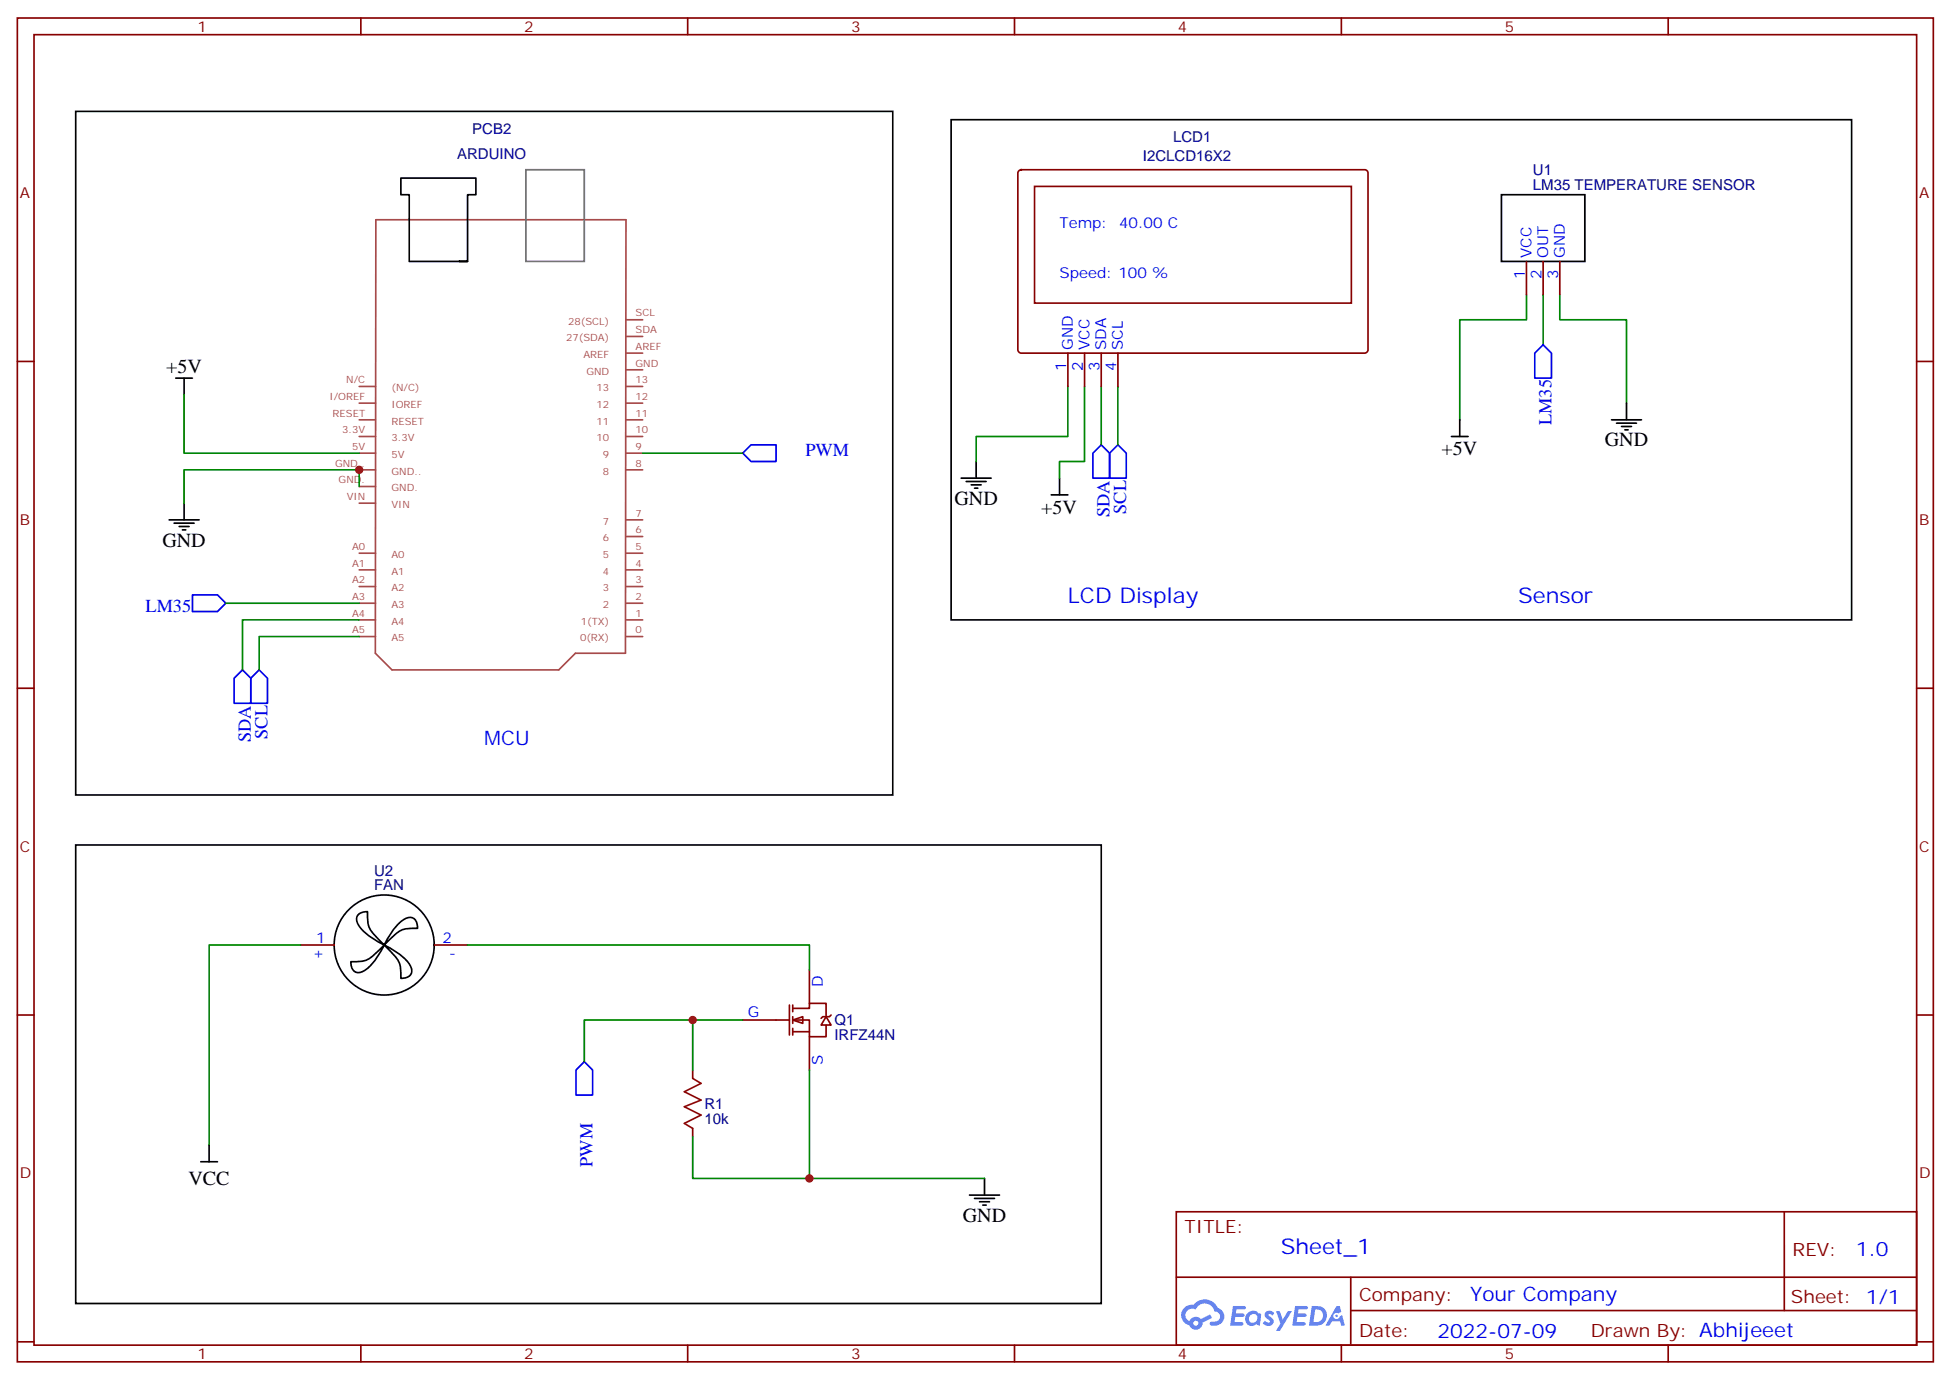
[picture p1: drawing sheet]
<svg xmlns="http://www.w3.org/2000/svg" width="413mm" height="292mm" viewBox="0 0 413 292" stroke-linecap="round" stroke-linejoin="round" font-family="sans-serif">
<g fill="none" stroke="#870000" stroke-width=".35">
<path d="M3.7 3.8h405.3v284.3h-405.3zM7.2 7.3h398.3v277.3h-398.3zM76.3 3.8v3.5M145.5 3.8v3.5M214.6 3.8v3.5M283.8 3.8v3.5M352.9 3.8v3.5M3.7 76.5h3.5M405.5 76.5h3.5M3.7 145.6h3.5M405.5 145.6h3.5M3.7 214.8h3.5"/>
<path d="M405.5 214.8h3.5M248.8 256.4h156.7v28.2h-156.7zM377.5 256.4v20.9M248.9 270.2h156.5M285.8 277.3h119.6M285.8 270.2v14.2M3.7 283.9h3.5M76.3 284.6v3.5M145.5 284.6v3.5M214.6 284.6v3.5M283.8 284.6v3.5M352.9 284.6v3.5"/>
<path d="M405.5 283.9h3.5"/>
</g>
<g fill="#5487ff">
<path d="M267.8 277.6a1.22 1.22 0 0 1 1.8 .2l-.4 .6a.47 .47 0 0 0-.4-.4 .47 .47 0 0 0-.5 .2l.1 .1a1.55 1.55 0 0 1 1 1.5 1.34 1.34 0 0 1-2.3 .2l.5-.6 .7 .5a.29 .29 0 0 0 .4-.3 .29 .29 0 0 0-.3-.3 1.04 1.04 0 0 1-.6-1.7z"/>
<path d="M260.8 276.3h2.1a.43 .43 0 0 1 .5 .1 .43 .43 0 0 1 .1 .5l-.3 .2h-1.6l-.2 .8h1.6a.37 .37 0 0 1 .3 .4 .37 .37 0 0 1-.4 .4h-1.6l-.1 1.1h1.3a.43 .43 0 0 1 .4 0 .43 .43 0 0 1 .1 .5l-.3 .2h-2.5z"/>
<path d="M274 276.3h2.1a.43 .43 0 0 1 .5 .1 .43 .43 0 0 1 .1 .5l-.4 .2h-1.6l-.1 .8h1.5a.37 .37 0 0 1 .3 .4 .37 .37 0 0 1-.3 .4h-1.6l-.2 1.1h1.3a.43 .43 0 0 1 .5 0 .43 .43 0 0 1 .1 .5l-.3 .2h-2.5z"/>
<path d="M282.7 276.3h.7l.4 1.3-.6 .3a.69 .69 0 0 0-1.1 .3 .69 .69 0 0 0 .5 .9 .69 .69 0 0 0 .9-.6l.4-.2 .6 2.2h-.8l-.2-.9h-1.7l-.5 .9h-.9z"/>
<path d="M270 277.4h.7l.7 1.8 1.1-1.8h.8l-2.5 4.2h-.9l1-1.5z"/>
<path d="M277.5 276.3l-.6 4.2h1.4a2.11 2.11 0 0 0 2.4-2.1 2.11 2.11 0 0 0-2.5-2.1zM278.2 277.1a1.39 1.39 0 0 1 1.7 1.4 1.39 1.39 0 0 1-1.8 1.3h-.2z"/>
<path d="M263.8 277.9a1.47 1.47 0 0 0-.1 2.1 1.47 1.47 0 0 0 2.1 .2l.7 .3 .3-2.3-.1-.3h-.5a1.49 1.49 0 0 0-2.4 0zM264.5 278.3a.92 .92 0 0 1 1.5 .5 .92 .92 0 0 1-1.2 1.1 .9 .9 0 0 1-.3-1.6z"/>
<path d="M250.6 276.7a2.18 2.18 0 0 0 1 3.7 1.44 1.44 0 0 0 1.7 .9 1.44 1.44 0 0 0 1.1-1.4l2-1.1-.4-.7-1.9 1a1.47 1.47 0 0 0-2.5 .4 1.39 1.39 0 0 1-.6-1.9 1.39 1.39 0 0 1 2-.5 2.08 2.08 0 0 1 2.1-1.3 2.08 2.08 0 0 1 1.8 1.7 1.07 1.07 0 0 1 1.2 1 1.07 1.07 0 0 1-1 1.1h-.6a.43 .43 0 0 0-.6 .4 .43 .43 0 0 0 .4 .5 2 2 0 0 0 2.5-1 2 2 0 0 0-.7-2.6l-.5-.2a2.98 2.98 0 0 0-5.1-.6l-1 .1zM252.4 280a.55 .55 0 0 1 1.1 0 .55 .55 0 0 1-1.1 0z"/>
<circle cx="282.8" cy="278.4" r=".26"/>
</g>
<g fill="none" stroke="#a64a4a" stroke-width=".35">
<path d="M79.5 46.5h52.9l-.1 91.7h-10.6l-3.5 3.5h-35.3l-3.5-3.5zM132.5 71.2h3.5M132.5 67.7h3.5M132.5 74.7h3.5M132.5 78.2h3.5M76 81.8h3.5M76 92.4h3.5M76 95.9h3.5M76 99.4h3.5M76 85.3h3.5M76 88.8h3.5M132.5 81.8h3.5"/>
<path d="M132.5 92.4h3.5M132.5 95.9h3.5M132.5 99.4h3.5M132.5 85.3h3.5M132.5 88.8h3.5M76 117.1h3.5M76 102.9h3.5M76 106.5h3.5M132.5 110h3.5M132.5 117.1h3.5M132.5 113.5h3.5M76 134.7h3.5"/>
<path d="M76 131.2h3.5M76 127.6h3.5M76 120.6h3.5M76 124.1h3.5M132.5 134.7h3.5M132.5 131.2h3.5M132.5 127.6h3.5M132.5 120.6h3.5M132.5 124.1h3.5"/>
</g>
<path d="M111.3 35.9h12.3v19.4h-12.3z" fill="none" stroke="#666" stroke-width=".35"/>
<path d="M201.2 25.3h190.5v105.9h-190.5zM97.2 55.3h-10.6v-14.1h-1.8v-3.5h15.9v3.5h-1.8v14.1h-1.7h1.7M317.6 41.2h17.7v14.1h-17.7zM307.1 92.4h3.5M308.8 88.8v3.6M340.9 88.8h6.4M342 89.5h4.2M343 90.2h2.2M343.7 90.9h.8M344.1 85.3v3.5" fill="none" stroke="#000" stroke-width=".35"/>
<path d="M322.9 62.4v5.3h-14.1v21.1M326.5 62.4v10.6M330 62.4v5.3h14.1v17.6" fill="none" stroke="#008700" stroke-width=".35"/>
<path d="M326.5 73l1.7 1.7v5.3h-3.5v-5.3z" fill="none" stroke="#00f" stroke-width=".35"/>
<path d="M322.9 55.3v7.1M326.5 55.3v7.1M330 55.3v7.1" fill="none" stroke="#870000" stroke-width=".35"/>
<g fill="#fff" stroke="#870000" stroke-width=".35">
<path d="M167.7 215.8l2.1-.7v1.4z"/>
<path d="M174.8 215.1l1 1.8h-2.1z"/>
</g>
<g fill="none" stroke="#870000" stroke-width=".35">
<path d="M215.6 36.1l.4-.2h72.7a.71 .71 0 0 1 .7 .7v37.4a.76 .76 0 0 1-.7 .7h-72.7a.76 .76 0 0 1-.7-.7v-37.4zM218.9 39.4h67v24.7h-67zM225.9 74.7v7.1M229.4 74.7v7.1M233 74.7v7.1M236.5 74.7v7.1M63.6 200h7.1M91.9 200h7M157.1 215.8h9.9M167 212.7v6.3M167.7 213.4h3.5v-1.1h3.6v2.8M167.7 215.8h3.5v3.6h3.6v-2.5"/>
<path d="M167.7 218.3h3.5M167.7 212.7v1.4M167.7 215.1v1.4M167.7 217.6v1.4M171.2 205.2v7.1M171.2 219.4v7M175.8 214.8l-.3 .3h-1.4l-.4 .4M146.5 226.4v1.8M146.5 238.8v1.7"/>
</g>
<g fill="none" stroke="#000" stroke-width=".35">
<path d="M16 23.6h172.9v144.6h-172.9zM37.2 80h3.5M38.9 80v3.5M206.5 97.6v3.6M35.8 110h6.3M36.8 110.7h4.3M37.9 111.4h2.1M38.6 112.1h.7M38.9 106.5v3.5M203.3 101.2h6.4M204.4 101.9h4.2M205.5 102.6h2.1"/>
<path d="M206.2 103.3h.7M222.4 104.7h3.5M224.2 101.2v3.5M16 178.8h217v97h-217zM75.8 193.5l1.1-.5 .9-.1v1.1a4.8 4.8 0 0 0 1.6 4l1.9 2a14.1 14.1 0 0 1-5.4-4.2 1.77 1.77 0 0 1-.1-2.3zM81.3 200a14.1 14.1 0 0 1 5.4 4.1 1.65 1.65 0 0 1 .4 1.8 1.65 1.65 0 0 1-1.5 1l-.8 .1v-1a4.8 4.8 0 0 0-1.7-4.1zM84.7 195.1a2.35 2.35 0 0 1 3-.6l.6 1.1v.8h-1a4.8 4.8 0 0 0-4.1 1.7l-1.9 1.9a15.9 15.9 0 0 1 3.4-4.9zM74.2 203.5h1.1a4.8 4.8 0 0 0 4.1-1.7l1.9-1.8a14.1 14.1 0 0 1-4.2 5.4 1.65 1.65 0 0 1-1.7 .3 1.65 1.65 0 0 1-1.1-1.4zM42.5 245.8h3.5M44.2 242.3v3.5M205.1 252.9h6.4M206.2 253.6h4.2"/>
<path d="M207.2 254.3h2.1M207.9 255h.7M208.3 249.3v3.6"/>
<circle cx="81.3" cy="200" r="10.6"/>
</g>
<path d="M146.5 228.2l1.8 1-3.5 1.8 3.5 1.8-3.5 1.4 3.5 1.7-3.5 1.8 1.7 1.1" fill="none" stroke="#a10000" stroke-width=".35"/>
<g fill="none" stroke="#008700" stroke-width=".35">
<path d="M38.9 83.5v12.4h37.1M136 95.9h21.1M225.9 81.8v10.6h-19.4v5.2M229.4 81.8v15.8h-5.2v3.6M233 81.8v12.3M236.5 81.8v12.3M76 102.9v-3.5h-37.1v7.1M47.8 127.6h28.2M76 131.2h-24.7v10.5M76 134.7h-21.2v7M63.6 200h-19.4v42.3M98.9 200h72.3v5.2"/>
<path d="M146.5 215.8v10.6M157.1 215.8h-33.5v8.8M171.2 226.4v22.9h-24.7v-8.8M171.2 249.3h37.1"/>
</g>
<path d="M157.1 95.9l1.8-1.8h5.3v3.5h-5.3zM233 94.1l1.7 1.8v5.3h-3.5v-5.3zM236.5 94.1l1.8 1.8v5.3h-3.6v-5.3zM40.7 125.9h5.3l1.8 1.7-1.8 1.8h-5.3zM51.3 141.7l1.8 1.8v5.3h-3.6v-5.3zM54.8 141.7l1.8 1.8v5.3h-3.5v-5.3zM121.8 226.4l1.8-1.8 1.8 1.8v5.3h-3.6z" fill="none" stroke="#00f" stroke-width=".35"/>
<g fill="#c00">
<circle cx="146.5" cy="215.8" r=".88"/>
<circle cx="171.2" cy="249.3" r=".88"/>
<circle cx="76" cy="99.4" r=".88"/>
</g>
<g font-size="4.6" fill="#00f">
<text x="225.9" y="127.6">LCD Display</text>
<text x="321.2" y="127.6">Sensor</text>
<text x="270.9" y="265.4">Sheet_1</text>
</g>
<g font-size="4.2">
<text x="35.2" y="78.9">+5V</text>
<text x="339.5" y="94.5">GND</text>
<text x="305" y="96.2">+5V</text>
<text x="201.9" y="106.8">GND</text>
<text x="220.3" y="108.7">+5V</text>
<text x="34.4" y="115.6">GND</text>
<text x="39.9" y="250.8">VCC</text>
<text x="203.7" y="258.5">GND</text>
</g>
<g font-size="4.2" fill="#00f">
<text x="102.4" y="157.6">MCU</text>
<text x="392.6" y="265.7">1.0</text>
<text x="311" y="275.2">Your Company</text>
<text x="304.1" y="283">2022-07-09</text>
</g>
<g font-size="3.9" fill="#00f">
<text x="328.2" y="89.9" transform="rotate(-90 328.2 89.9)">LM35</text>
<text x="170.4" y="96.5">PWM</text>
<text x="234.7" y="109.5" transform="rotate(-90 234.7 109.5)">SDA</text>
<text x="238.3" y="108.7" transform="rotate(-90 238.3 108.7)">SCL</text>
<text x="30.8" y="129.4">LM35</text>
<text x="53.1" y="157.1" transform="rotate(-90 53.1 157.1)">SDA</text>
<text x="56.6" y="156.3" transform="rotate(-90 56.6 156.3)">SCL</text>
<text x="125.4" y="246.9" transform="rotate(-90 125.4 246.9)">PWM</text>
</g>
<g font-size="3.9" fill="#800">
<text x="250.6" y="261">TITLE:</text>
<text x="379.2" y="265.7">REV:</text>
<text x="287.5" y="275.2">Company:</text>
<text x="378.9" y="275.8">Sheet: 1/1</text>
<text x="287.5" y="282.9">Date:</text>
<text x="336.6" y="282.9">Drawn By: Abhijeeet</text>
</g>
<g font-size="3.2" fill="#800">
<text x="41.8" y="6.8">1</text>
<text x="110.9" y="6.8">2</text>
<text x="180.1" y="6.8">3</text>
<text x="249.2" y="6.8">4</text>
<text x="318.3" y="6.8">5</text>
<text x="4.2" y="41.9">A</text>
<text x="406" y="41.9">A</text>
<text x="4.2" y="111.1">B</text>
<text x="406" y="111.1">B</text>
<text x="4.2" y="180.2">C</text>
<text x="406" y="180.2">C</text>
<text x="4.2" y="249.3">D</text>
<text x="406" y="249.3">D</text>
<text x="41.8" y="287.6">1</text>
<text x="110.9" y="287.6">2</text>
<text x="180.1" y="287.6">3</text>
<text x="249.2" y="287.6">4</text>
<text x="318.3" y="287.6">5</text>
</g>
<g font-size="3.2" fill="#000080">
<text x="99.9" y="28.3">PCB2</text>
<text x="96.7" y="33.6">ARDUINO</text>
<text x="241.8" y="34.1">I2CLCD16X2</text>
<text x="248.2" y="30">LCD1</text>
<text x="324.3" y="40.1">LM35 TEMPERATURE SENSOR</text>
<text x="324.3" y="37">U1</text>
<text x="79.1" y="185.4">U2</text>
<text x="79.1" y="188.3">FAN</text>
<text x="176.5" y="220">IRFZ44N</text>
<text x="176.5" y="216.9">Q1</text>
<text x="149" y="237.8">10k</text>
<text x="149" y="234.6">R1</text>
</g>
<g font-size="3.2" fill="#00f">
<text x="224.2" y="48.3">Temp:</text>
<text x="236.7" y="48.3">40.00 C</text>
<text x="224.2" y="58.8">Speed: 100 %</text>
<text x="322.6" y="59.1" transform="rotate(-90 322.6 59.1)">1</text>
<text x="324" y="54.6" transform="rotate(-90 324 54.6)">VCC</text>
<text x="326.1" y="59.1" transform="rotate(-90 326.1 59.1)">2</text>
<text x="327.5" y="54.6" transform="rotate(-90 327.5 54.6)">OUT</text>
<text x="329.6" y="59.1" transform="rotate(-90 329.6 59.1)">3</text>
<text x="331" y="54.6" transform="rotate(-90 331 54.6)">GND</text>
<text x="227" y="74" transform="rotate(-90 227 74)">GND</text>
<text x="230.5" y="74" transform="rotate(-90 230.5 74)">VCC</text>
<text x="234" y="74" transform="rotate(-90 234 74)">SDA</text>
<text x="237.6" y="74" transform="rotate(-90 237.6 74)">SCL</text>
<text x="225.6" y="78.5" transform="rotate(-90 225.6 78.5)">1</text>
<text x="229.1" y="78.5" transform="rotate(-90 229.1 78.5)">2</text>
<text x="232.6" y="78.5" transform="rotate(-90 232.6 78.5)">3</text>
<text x="236.1" y="78.5" transform="rotate(-90 236.1 78.5)">4</text>
<text x="66.1" y="202.8">+</text>
<text x="66.9" y="199.6">1</text>
<text x="93.6" y="199.6">2</text>
<text x="95" y="202.8">-</text>
<text x="174.1" y="208.7" transform="rotate(-90 174.1 208.7)">D</text>
<text x="158.2" y="215.1">G</text>
<text x="174.1" y="225.4" transform="rotate(-90 174.1 225.4)">S</text>
</g>
<g font-size="2.1" fill="#a54b4b">
<text x="120.2" y="68.7">28(SCL)</text>
<text x="134.5" y="70.5">SDA</text>
<text x="134.5" y="67">SCL</text>
<text x="119.8" y="72.2">27(SDA)</text>
<text x="123.4" y="75.8">AREF</text>
<text x="134.5" y="74">AREF</text>
<text x="134.5" y="77.6">GND</text>
<text x="73.2" y="81.1">N/C</text>
<text x="82.8" y="82.8">(N/C)</text>
<text x="124.1" y="79.3">GND</text>
<text x="126.2" y="82.8">13</text>
<text x="134.5" y="81.1">13</text>
<text x="69.7" y="84.6">I/OREF</text>
<text x="70.4" y="88.1">RESET</text>
<text x="82.8" y="86.3">IOREF</text>
<text x="82.8" y="89.9">RESET</text>
<text x="126.2" y="86.3">12</text>
<text x="126.2" y="89.9">11</text>
<text x="134.5" y="84.6">12</text>
<text x="134.5" y="88.1">11</text>
<text x="72.4" y="91.7">3.3V</text>
<text x="74.5" y="95.2">5V</text>
<text x="82.8" y="93.4">3.3V</text>
<text x="126.2" y="93.4">10</text>
<text x="134.5" y="95.2">9</text>
<text x="134.5" y="91.7">10</text>
<text x="70.9" y="98.7">GND..</text>
<text x="82.8" y="96.9">5V</text>
<text x="82.8" y="100.5">GND..</text>
<text x="127.6" y="100.5">8</text>
<text x="127.6" y="96.9">9</text>
<text x="134.5" y="98.7">8</text>
<text x="71.6" y="102.2">GND.</text>
<text x="73.3" y="105.8">VIN</text>
<text x="82.8" y="104">GND.</text>
<text x="82.8" y="107.5">VIN</text>
<text x="127.6" y="111">7</text>
<text x="134.5" y="109.3">7</text>
<text x="134.5" y="112.8">6</text>
<text x="74.5" y="116.4">A0</text>
<text x="74.5" y="119.9">A1</text>
<text x="82.8" y="118.1">A0</text>
<text x="127.6" y="118.1">5</text>
<text x="127.6" y="114.6">6</text>
<text x="134.5" y="119.9">4</text>
<text x="134.5" y="116.4">5</text>
<text x="74.5" y="123.4">A2</text>
<text x="82.8" y="121.6">A1</text>
<text x="82.8" y="125.1">A2</text>
<text x="127.6" y="121.6">4</text>
<text x="127.6" y="125.1">3</text>
<text x="134.5" y="123.4">3</text>
<text x="74.5" y="126.9">A3</text>
<text x="74.5" y="130.5">A4</text>
<text x="82.8" y="128.7">A3</text>
<text x="127.6" y="128.7">2</text>
<text x="134.5" y="130.5">1</text>
<text x="134.5" y="126.9">2</text>
<text x="74.5" y="134">A5</text>
<text x="82.8" y="132.2">A4</text>
<text x="82.8" y="135.7">A5</text>
<text x="122.7" y="135.7">0(RX)</text>
<text x="122.9" y="132.2">1(TX)</text>
<text x="134.5" y="134">0</text>
</g>
</svg>
